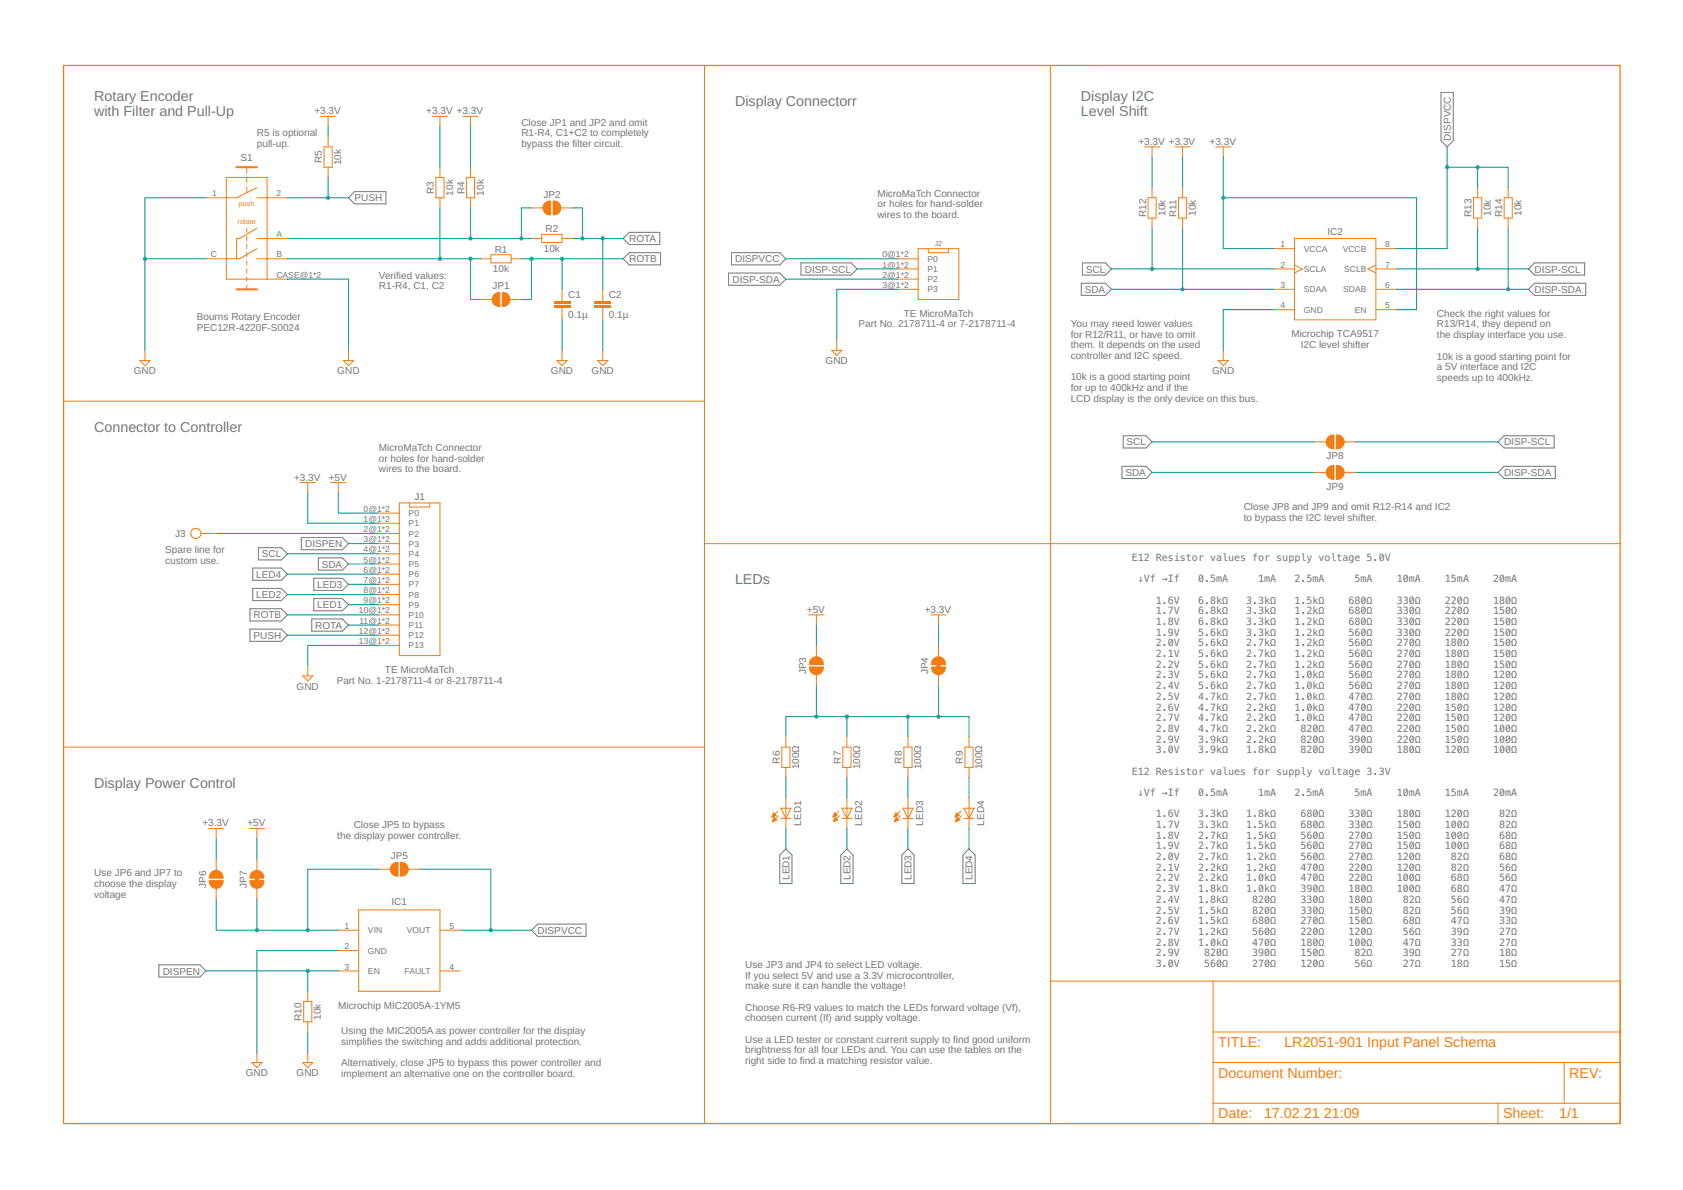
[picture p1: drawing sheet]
<svg xmlns="http://www.w3.org/2000/svg" width="420mm" height="297mm" viewBox="0 0 420 297" stroke-linecap="round" stroke-linejoin="round" font-family="sans-serif">
<g fill="none" stroke="#757575" stroke-width=".25">
<path d="M359.7 23.1h3.1v12l-1.5 1.6-1.6-1.6zM87 49.4l1.5-1.6h7.9v3.1h-7.9zM157.1 58h7.6v3h-7.6l-1.5-1.5zM157.1 63.1h7.8v3h-7.8l-1.5-1.5zM181.9 68.2h12.8l1.5 1.5-1.5 1.5h-12.8zM182.6 63.1h12.1l1.5 1.5-1.5 1.5h-12.1zM200 65.6h12.4l1.6 1.5-1.6 1.6h-12.4zM269.9 70.7h6l1.6 1.5-1.6 1.5h-6zM270.2 65.6h5.7l1.6 1.5-1.6 1.6h-5.7zM383.1 70.7h12.8v3h-12.8l-1.5-1.5zM383.1 65.6h12.5v3.1h-12.5l-1.5-1.6zM280.1 116.4h6l1.5 1.5-1.5 1.5h-6z"/>
<path d="M280.4 108.8h5.7l1.5 1.5-1.5 1.5h-5.7zM374 117.9l1.5-1.5h12.8v3h-12.8zM374 110.3l1.5-1.5h12.5v3h-12.5zM64.5 136.7h5.7l1.6 1.5-1.6 1.6h-5.7zM75.2 134.2h10.3l1.5 1.5-1.5 1.5h-10.3zM79.5 139.3h6l1.5 1.5-1.5 1.5h-6zM62.4 152h7.8l1.6 1.5-1.6 1.5h-7.8zM62.4 157h7.8l1.6 1.6-1.6 1.5h-7.8zM63.1 146.9h7.1l1.6 1.5-1.6 1.5h-7.1zM63.1 141.8h7.1l1.6 1.5-1.6 1.5h-7.1zM77.8 154.5h7.7l1.5 1.5-1.5 1.5h-7.7zM78.3 149.4h7.2l1.5 1.5-1.5 1.6h-7.2z"/>
<path d="M78.3 144.3h7.2l1.5 1.6-1.5 1.5h-7.2zM196.2 211.9l1.5 1.5v7.1h-3v-7.1zM209.9 213.4l1.5-1.5 1.6 1.5v7.1h-3.1zM225.1 213.4l1.6-1.5 1.5 1.5v7.1h-3.1zM241.9 211.9l1.5 1.5v7.1h-3v-7.1zM132.7 232.2l1.5-1.5h12.1v3h-12.1zM39.7 240.8h10.2l1.5 1.6-1.5 1.5h-10.2z"/>
</g>
<g fill="none" stroke="#f57c10" stroke-width=".25">
<path d="M175.9 16.3v264.2M272.4 16.3h-10.2v264.2h2.6M61.6 41.7v1.5M61.6 44.2v1.4M61.6 46.6v1.5M61.6 57v1M61.6 59v1M64.1 57l-4.3 2.5h-.7v5.1M64.1 59.5h7.7M64.1 46.8l-5 2.6h-7.7M64.1 49.4h7.7M132.7 59.5h2.5"/>
<path d="M135.2 58.5h5.1v2h-5.1zM140.3 59.5h2.6M61.6 61v1.1M61.6 63.1v1M61.6 65.1v1M61.6 67.1v1.1M61.6 69.2v1M61.6 71.2v1M64.1 62.1l-4.3 2.5h-8.4M64.1 64.6h7.7M66.7 69.7v-25.4h-10.2v25.4h15.3M120 64.6h2.5"/>
<path d="M122.5 63.6h5.1v2h-5.1zM127.6 64.6h2.6M140.3 74.8v.5M140.3 76.8v.5M34.9 90h2.6l-1.3 1.3zM36.2 87.5v2.5M85.7 90h2.6l-1.3 1.3zM87 87.5v2.5M15.9 100.1h160M175.9 135.7h228.6M15.9 186.5h160M262.2 244.9h142.3v35.6h-101.6v-35.6"/>
<path d="M302.9 257.6h101.6M302.9 265.2h101.6M302.9 275.4h101.6M374 275.4v5.1M390.5 265.2v10.2"/>
</g>
<path d="M15.9 16.3h388.6v264.2h-388.6z" fill="none" stroke="#f57c10" stroke-width=".32"/>
<path d="M59.1 41.7h5M59.1 72.2h5" fill="none" stroke="#f57c10" stroke-width=".51"/>
<g fill="#f57c10">
<path d="M138.3 75.3h4v.5h-4z" fill-rule="evenodd"/>
<path d="M138.3 76.3h4v.5h-4z" fill-rule="evenodd"/>
</g>
<g fill="#f57c10">
<path d="M138.3 75.3h4v.5h-4zM138.3 75.3v.5h4v-.5z"/>
<path d="M138.3 76.3h4v.5h-4zM138.3 76.3v.5h4v-.5z"/>
</g>
<path d="M140.3 72.2v2.6M140.3 77.3v2.5M150.5 74.8v.5M150.5 76.8v.5" fill="none" stroke="#f57c10" stroke-width=".25"/>
<g fill="#f57c10">
<path d="M148.4 75.3h4.1v.5h-4.1z" fill-rule="evenodd"/>
<path d="M148.4 76.3h4.1v.5h-4.1z" fill-rule="evenodd"/>
</g>
<g fill="#f57c10">
<path d="M148.4 75.3h4.1v.5h-4.1zM148.4 75.3v.5h4.1v-.5z"/>
<path d="M148.4 76.3h4.1v.5h-4.1zM148.4 76.3v.5h4.1v-.5z"/>
</g>
<g fill="none" stroke="#f57c10" stroke-width=".25">
<path d="M80 29h3.8M80.9 36.7h2v5h-2zM81.9 29v2.6M81.9 34.1v2.6M107.9 29h3.8M109.8 29v2.6M115.5 29h3.9M117.5 29v2.6M285.7 36.7h3.8M287.6 36.7v2.5M293.3 36.7h3.8M295.2 36.7v2.5"/>
<path d="M303.5 36.7h3.8M305.4 36.7v2.5M81.9 41.7v2.6M108.8 44.3h2v5.1h-2zM109.8 41.7v2.6M109.8 49.4v2.5M116.4 44.3h2.1v5.1h-2.1zM117.5 41.7v2.6M117.5 49.4v2.5M132.7 51.9h3M139.8 51.9h3.1M286.6 49.4h2v5h-2z"/>
<path d="M287.6 46.8v2.6M287.6 54.4v2.6M294.2 49.4h2v5h-2zM295.2 46.8v2.6M295.2 54.4v2.6M323.2 59.5h20.3v20.3h-20.3zM367.9 49.4h2v5h-2zM368.9 46.8v2.6M368.9 54.4v2.6M375.5 49.4h2v5h-2zM376.5 46.8v2.6M376.5 54.4v2.6"/>
<path d="M120 74.8h3M127.1 74.8h3.1M150.5 72.2v2.6M150.5 77.3v2.5M224.1 67.1h5.1M224.1 72.2h5.1M224.1 64.6h5.1M224.1 69.7h5.1M229.2 62.1h10.2v12.7h-10.2zM231.8 62.1v1h5v-1M318.1 62.1h5.1M318.1 67.1h5.1"/>
<path d="M318.1 72.2h5.1M318.1 77.3h5.1M323.2 66.1l2 1-2 1M343.5 62.1h5.1M343.5 67.1h5.1M343.5 72.2h5.1M343.5 77.3h5.1M343.5 66.1l-2 1 2 1M139 90h2.6l-1.3 1.3zM140.3 87.5v2.5M149.2 90h2.5l-1.2 1.3zM150.5 87.5v2.5"/>
<path d="M207.6 87.5h2.6l-1.3 1.2zM208.9 84.9v2.6M304.1 90h2.6l-1.3 1.3zM305.4 87.5v2.5M328.3 110.3h3M328.3 117.9h3M335.4 110.3h3M335.4 117.9h3M74.9 120.5h3.8M76.8 120.5v2.5M82.5 120.5h3.9M84.5 120.5v2.5"/>
<path d="M94.6 128.1h5.1M94.6 130.6h5.1M94.6 133.2h5.1M94.6 135.7h5.1M94.6 138.2h5.1M99.7 125.5h10.1v38.1h-10.1zM102.2 125.5v1.1h5.1v-1.1M94.6 140.8h5.1M94.6 143.3h5.1M94.6 145.9h5.1M94.6 148.4h5.1M94.6 150.9h5.1"/>
<path d="M94.6 153.5h5.1M94.6 156h5.1M94.6 158.6h5.1M201.9 153.5h3.8M203.8 153.5v2.5M232.4 153.5h3.8M234.3 153.5v2.5M75.6 168.7h2.5l-1.3 1.3zM76.8 166.2v2.5M94.6 161.1h5.1M203.8 161.1v3M203.8 168.2v3.1"/>
<path d="M234.3 161.1v10.2M195.2 186.5h2v5.1h-2zM196.2 184v2.5M196.2 191.6v2.5M196.2 199.2v7.6M210.4 186.5h2v5.1h-2zM211.4 184v2.5M211.4 191.6v2.5M211.4 199.2v7.6M225.7 186.5h2v5.1h-2zM226.7 184v2.5M226.7 191.6v2.5"/>
<path d="M226.7 199.2v7.6M240.9 186.5h2v5.1h-2zM241.9 184v2.5M241.9 191.6v2.5M241.9 199.2v7.6M52.1 206.8h3.8M54 206.8v2.6M54 214.4v3.1M62.2 206.8h3.8M64.1 206.8v2.6M64.1 214.4v10.2M94.6 217h3.1"/>
<path d="M101.7 217h3.1M194.2 202.5l-1.4 1.4M194.3 203.6l-1.4 1.4M194.9 201.7h2.6l-1.3 2.6zM194.9 204.3h2.6M209.4 202.5l-1.4 1.4M209.5 203.6l-1.4 1.4M210.2 204.3h2.5M210.2 201.7h2.5l-1.3 2.6zM224.6 202.5l-1.4 1.4M224.8 203.6l-1.4 1.4M225.4 204.3h2.5"/>
<path d="M225.4 201.7h2.5l-1.2 2.6zM239.9 202.5l-1.4 1.4M240 203.6l-1.4 1.4M240.6 204.3h2.6M240.6 201.7h2.6l-1.3 2.6zM54 221.5v3.1M84.5 232.2h5M84.5 237.3h5M89.5 227.1h20.3v20.3h-20.3zM109.8 232.2h5.1M75.8 250h2.1v5.1h-2.1zM76.8 247.4v2.6"/>
<path d="M76.8 255.1v2.5M84.5 242.4h5M109.8 242.4h5.1M62.9 265.2h2.5l-1.3 1.3zM64.1 262.7v2.5M75.6 265.2h2.5l-1.3 1.3zM76.8 262.7v2.5"/>
</g>
<g fill="#f57c10" stroke="#f57c10" stroke-width=".25">
<path d="M123.3 73.6l.7-.5 .8-.1v3.5a1.75 1.75 0 0 1-1.7-.9 1.75 1.75 0 0 1 .2-2z" fill-rule="evenodd"/>
<path d="M125.4 73a1.75 1.75 0 0 1 1.9 1.8 1.75 1.75 0 0 1-1.9 1.7z" fill-rule="evenodd"/>
<path d="M135.9 50.8l.8-.5 .8-.1v3.4a1.75 1.75 0 0 1-1.7-.9 1.75 1.75 0 0 1 .1-1.9z" fill-rule="evenodd"/>
<path d="M138.1 50.2a1.75 1.75 0 0 1 1.9 1.7 1.75 1.75 0 0 1-1.9 1.7z" fill-rule="evenodd"/>
<path d="M193.1 202.9l.7 .6-1.1 .5z" fill-rule="evenodd"/>
<path d="M193.2 204l.7 .7-1 .4z" fill-rule="evenodd"/>
<path d="M208.4 202.9l.6 .6-1 .5z" fill-rule="evenodd"/>
<path d="M208.5 204l.7 .7-1.1 .4z" fill-rule="evenodd"/>
<path d="M223.6 202.9l.7 .6-1.1 .5z" fill-rule="evenodd"/>
<path d="M223.7 204l.7 .7-1 .4z" fill-rule="evenodd"/>
<path d="M238.8 202.9l.7 .6-1 .5z" fill-rule="evenodd"/>
<path d="M239 204l.6 .7-1 .4z" fill-rule="evenodd"/>
<path d="M202.1 166.5h3.5a1.75 1.75 0 0 1-1.8 1.9 1.75 1.75 0 0 1-1.7-1.9z" fill-rule="evenodd"/>
<path d="M202.5 164.6a1.75 1.75 0 0 1 2-.5 1.75 1.75 0 0 1 1.1 1.8h-3.5l.1-.8z" fill-rule="evenodd"/>
<path d="M232.5 166.5h3.5a1.75 1.75 0 0 1-1.7 1.9 1.75 1.75 0 0 1-1.8-1.9z" fill-rule="evenodd"/>
<path d="M233 164.6a1.75 1.75 0 0 1 2-.5 1.75 1.75 0 0 1 1 1.8h-3.5l.2-.8z" fill-rule="evenodd"/>
<path d="M97.9 215.9l.7-.6 .8-.1v3.5a1.75 1.75 0 0 1-1.7-.9 1.75 1.75 0 0 1 .2-1.9z" fill-rule="evenodd"/>
<path d="M100 215.2a1.75 1.75 0 0 1 1.9 1.8 1.75 1.75 0 0 1-1.9 1.7z" fill-rule="evenodd"/>
<path d="M52.2 219.8h3.5a1.75 1.75 0 0 1-1.7 1.9 1.75 1.75 0 0 1-1.8-1.9z" fill-rule="evenodd"/>
<path d="M52.6 217.9a1.75 1.75 0 0 1 2.1-.5 1.75 1.75 0 0 1 1 1.8h-3.5l.1-.8z" fill-rule="evenodd"/>
<path d="M62.4 219.8h3.5a1.75 1.75 0 0 1-1.8 1.9 1.75 1.75 0 0 1-1.7-1.9z" fill-rule="evenodd"/>
<path d="M62.8 217.9a1.75 1.75 0 0 1 2-.5 1.75 1.75 0 0 1 1.1 1.8h-3.5l.1-.8z" fill-rule="evenodd"/>
<path d="M333.6 108.6a1.75 1.75 0 0 1 2 1.7 1.75 1.75 0 0 1-2 1.8z" fill-rule="evenodd"/>
<path d="M331.7 109l.5-.3 .8-.1v3.5a1.75 1.75 0 0 1-1.8-1.1 1.75 1.75 0 0 1 .5-2z" fill-rule="evenodd"/>
<path d="M333.6 116.2a1.75 1.75 0 0 1 2 1.7 1.75 1.75 0 0 1-2 1.8z" fill-rule="evenodd"/>
<path d="M331.7 116.6l.5-.3 .8-.1v3.5a1.75 1.75 0 0 1-1.8-1.1 1.75 1.75 0 0 1 .5-2z" fill-rule="evenodd"/>
</g>
<path d="M234.3 164.9v2.5M64.1 218.2v2.6" fill="none" stroke="#f57c10" stroke-width="1"/>
<path d="M47.9 132.2a1.4 1.4 0 0 1 2.2 .2 1.4 1.4 0 0 1-.8 2.1 1.4 1.4 0 0 1-1.8-1.3h.3a1.14 1.14 0 0 1 1.6-1.1 1.14 1.14 0 0 1 .2 1.9 1.14 1.14 0 0 1-1.8-.5v-.3h-.3z" fill-rule="evenodd" fill="#f57c10"/>
<path d="M47.9 132.2l.9-.4 1 .3 .4 .6 .1 .6-.5 .9a1.4 1.4 0 0 1-2.1-.4l-.2-.6h.3l.2-.8 .5-.3 .6-.1 .7 .5 .2 .5v.6l-.6 .6a1.12 1.12 0 0 1-1.6-.7v-.3h-.3zM47.9 132.2l-.4 1h.3l.1 .5 .4 .4 .5 .2 .6-.1 .4-.4 .2-.5v-.6l-.4-.4-.5-.3-.6 .1-.5 .3-.2 .8h-.3l.4 .9 .9 .5 1-.4 .5-.9-.1-.6-.4-.6-1-.3z" fill="#f57c10"/>
<path d="M50.2 133.2h3.8" fill="none" stroke="#f57c10" stroke-width=".25"/>
<path d="M51.4 49.4h-15.2v38.1M36.2 64.6h15.2" fill="none" stroke="#009292" stroke-width=".25"/>
<circle cx="36.2" cy="64.6" r=".51" fill="#009292"/>
<path d="M35.7 64.6a.51 .51 0 0 1 1 0 .51 .51 0 0 1-1 0zM35.7 64.6a.51 .51 0 0 0 1 0 .51 .51 0 0 0-1 0z" fill="#009292"/>
<path d="M71.8 69.7h15.2v17.8M71.8 64.6h48.2M117.5 64.6v10.2h2.5M140.3 79.8v7.7M150.5 79.8v7.7M224.1 72.2h-15.2v12.7M318.1 77.3h-12.7v10.2M94.6 161.1h-17.8v5.1M84.5 237.3h-20.4v25.4M76.8 257.6v5.1" fill="none" stroke="#009292" stroke-width=".25"/>
<circle cx="117.5" cy="64.6" r=".51" fill="#009292"/>
<path d="M116.9 64.6a.55 .55 0 0 1 1.1 0 .55 .55 0 0 1-1.1 0zM116.9 64.6a.55 .55 0 0 0 1.1 0 .55 .55 0 0 0-1.1 0z" fill="#009292"/>
<path d="M109.8 51.9v12.7" fill="none" stroke="#009292" stroke-width=".25"/>
<circle cx="109.8" cy="64.6" r=".51" fill="#009292"/>
<path d="M109.3 64.6a.51 .51 0 0 1 1 0 .51 .51 0 0 1-1 0zM109.3 64.6a.51 .51 0 0 0 1 0 .51 .51 0 0 0-1 0z" fill="#009292"/>
<path d="M130.2 64.6h25.4M140.3 64.6v7.6" fill="none" stroke="#009292" stroke-width=".25"/>
<circle cx="140.3" cy="64.6" r=".51" fill="#009292"/>
<path d="M139.8 64.6a.51 .51 0 0 1 1 0 .51 .51 0 0 1-1 0zM139.8 64.6a.51 .51 0 0 0 1 0 .51 .51 0 0 0-1 0z" fill="#009292"/>
<path d="M132.7 64.6v10.2h-2.5" fill="none" stroke="#009292" stroke-width=".25"/>
<circle cx="132.7" cy="64.6" r=".51" fill="#009292"/>
<path d="M132.2 64.6a.51 .51 0 0 1 1 0 .51 .51 0 0 1-1 0zM132.2 64.6a.51 .51 0 0 0 1 0 .51 .51 0 0 0-1 0z" fill="#009292"/>
<path d="M71.8 59.5h60.9M132.7 51.9h-2.5v7.6M71.8 153.5h22.8" fill="none" stroke="#009292" stroke-width=".25"/>
<circle cx="130.2" cy="59.5" r=".51" fill="#009292"/>
<path d="M129.6 59.5a.55 .55 0 0 1 1.1 0 .55 .55 0 0 1-1.1 0zM129.6 59.5a.55 .55 0 0 0 1.1 0 .55 .55 0 0 0-1.1 0z" fill="#009292"/>
<path d="M117.5 51.9v7.6" fill="none" stroke="#009292" stroke-width=".25"/>
<circle cx="117.5" cy="59.5" r=".51" fill="#009292"/>
<path d="M116.9 59.5a.55 .55 0 0 1 1.1 0 .55 .55 0 0 1-1.1 0zM116.9 59.5a.55 .55 0 0 0 1.1 0 .55 .55 0 0 0-1.1 0z" fill="#009292"/>
<path d="M142.9 59.5h7.6v12.7" fill="none" stroke="#009292" stroke-width=".25"/>
<circle cx="150.5" cy="59.5" r=".51" fill="#009292"/>
<path d="M150 59.5a.51 .51 0 0 1 1 0 .51 .51 0 0 1-1 0zM150 59.5a.51 .51 0 0 0 1 0 .51 .51 0 0 0-1 0z" fill="#009292"/>
<path d="M142.9 51.9h2.5v7.6" fill="none" stroke="#009292" stroke-width=".25"/>
<circle cx="145.4" cy="59.5" r=".51" fill="#009292"/>
<path d="M144.9 59.5a.51 .51 0 0 1 1 0 .51 .51 0 0 1-1 0zM144.9 59.5a.51 .51 0 0 0 1 0 .51 .51 0 0 0-1 0z" fill="#009292"/>
<path d="M71.8 49.4h15.2M81.9 44.3v5.1M150.5 59.5h5.1M87 156h7.6" fill="none" stroke="#009292" stroke-width=".25"/>
<circle cx="81.9" cy="49.4" r=".51" fill="#009292"/>
<path d="M81.4 49.4a.51 .51 0 0 1 1 0 .51 .51 0 0 1-1 0zM81.4 49.4a.51 .51 0 0 0 1 0 .51 .51 0 0 0-1 0z" fill="#009292"/>
<path d="M81.9 31.6v2.5M109.8 31.6v10.1M117.5 31.6v10.1M305.4 39.2v22.9h12.7M305.4 49.4h48.3v27.9h-5.1M76.8 123v7.6h17.8M71.8 158.6h22.8M234.3 156v5.1" fill="none" stroke="#009292" stroke-width=".25"/>
<circle cx="305.4" cy="49.4" r=".51" fill="#009292"/>
<path d="M304.9 49.4a.51 .51 0 0 1 1 0 .51 .51 0 0 1-1 0zM304.9 49.4a.51 .51 0 0 0 1 0 .51 .51 0 0 0-1 0z" fill="#009292"/>
<path d="M287.6 39.2v7.6M295.2 39.2v7.6M295.2 57v15.2M277.5 72.2h40.6M84.5 123v5.1h10.1M87 140.8h7.6M203.8 156v5.1M54 209.4v5M64.1 209.4v5" fill="none" stroke="#009292" stroke-width=".25"/>
<circle cx="295.2" cy="72.2" r=".51" fill="#009292"/>
<path d="M294.7 72.2a.51 .51 0 0 1 1 0 .51 .51 0 0 1-1 0zM294.7 72.2a.51 .51 0 0 0 1 0 .51 .51 0 0 0-1 0z" fill="#009292"/>
<path d="M287.6 117.9h40.7M87 135.7h7.6M51.4 242.4h33.1M76.8 242.4v5" fill="none" stroke="#009292" stroke-width=".25"/>
<circle cx="76.8" cy="242.4" r=".51" fill="#009292"/>
<path d="M76.3 242.4a.51 .51 0 0 1 1 0 .51 .51 0 0 1-1 0zM76.3 242.4a.51 .51 0 0 0 1 0 .51 .51 0 0 0-1 0z" fill="#009292"/>
<path d="M226.7 178.9v5.1M196.2 184v-5.1h45.7v5.1" fill="none" stroke="#009292" stroke-width=".25"/>
<circle cx="226.7" cy="178.9" r=".51" fill="#009292"/>
<path d="M226.2 178.9a.51 .51 0 0 1 1 0 .51 .51 0 0 1-1 0zM226.2 178.9a.51 .51 0 0 0 1 0 .51 .51 0 0 0-1 0z" fill="#009292"/>
<path d="M211.4 178.9v5.1" fill="none" stroke="#009292" stroke-width=".25"/>
<circle cx="211.4" cy="178.9" r=".51" fill="#009292"/>
<path d="M210.9 178.9a.51 .51 0 0 1 1 0 .51 .51 0 0 1-1 0zM210.9 178.9a.51 .51 0 0 0 1 0 .51 .51 0 0 0-1 0z" fill="#009292"/>
<path d="M203.8 171.3v7.6" fill="none" stroke="#009292" stroke-width=".25"/>
<circle cx="203.8" cy="178.9" r=".51" fill="#009292"/>
<path d="M203.3 178.9a.51 .51 0 0 1 1 0 .51 .51 0 0 1-1 0zM203.3 178.9a.51 .51 0 0 0 1 0 .51 .51 0 0 0-1 0z" fill="#009292"/>
<path d="M234.3 171.3v7.6" fill="none" stroke="#009292" stroke-width=".25"/>
<circle cx="234.3" cy="178.9" r=".51" fill="#009292"/>
<path d="M233.8 178.9a.51 .51 0 0 1 1 0 .51 .51 0 0 1-1 0zM233.8 178.9a.51 .51 0 0 0 1 0 .51 .51 0 0 0-1 0z" fill="#009292"/>
<g fill="none" stroke="#009292" stroke-width=".25">
<path d="M71.8 148.4h22.8M71.8 143.3h22.8M87 150.9h7.6M87 145.9h7.6M196.2 194.1v5.1M211.4 194.1v5.1M226.7 194.1v5.1M241.9 194.1v5.1M104.8 217h17.7v15.2M196.2 206.8v5.1M211.4 206.8v5.1M226.7 206.8v5.1"/>
<path d="M241.9 206.8v5.1M114.9 232.2h17.8"/>
</g>
<circle cx="122.5" cy="232.2" r=".51" fill="#009292"/>
<path d="M122 232.2a.51 .51 0 0 1 1 0 .51 .51 0 0 1-1 0zM122 232.2a.51 .51 0 0 0 1 0 .51 .51 0 0 0-1 0z" fill="#009292"/>
<path d="M361.3 36.7v25.4h-12.7M361.3 41.7h7.6v5.1" fill="none" stroke="#009292" stroke-width=".25"/>
<circle cx="361.3" cy="41.7" r=".51" fill="#009292"/>
<path d="M360.8 41.7a.51 .51 0 0 1 1 0 .51 .51 0 0 1-1 0zM360.8 41.7a.51 .51 0 0 0 1 0 .51 .51 0 0 0-1 0z" fill="#009292"/>
<path d="M368.9 41.7h7.6" fill="none" stroke="#009292" stroke-width=".25"/>
<circle cx="368.9" cy="41.7" r=".51" fill="#009292"/>
<path d="M368.4 41.7a.51 .51 0 0 1 1 0 .51 .51 0 0 1-1 0zM368.4 41.7a.51 .51 0 0 0 1 0 .51 .51 0 0 0-1 0z" fill="#009292"/>
<path d="M287.6 57v10.1M376.5 41.7v5.1M196.2 64.6h27.9M277.5 67.1h40.6" fill="none" stroke="#009292" stroke-width=".25"/>
<circle cx="287.6" cy="67.1" r=".51" fill="#009292"/>
<path d="M287.1 67.1a.51 .51 0 0 1 1 0 .51 .51 0 0 1-1 0zM287.1 67.1a.51 .51 0 0 0 1 0 .51 .51 0 0 0-1 0z" fill="#009292"/>
<path d="M368.9 57v10.1M348.6 67.1h33M287.6 110.3h40.7M71.8 138.2h22.8" fill="none" stroke="#009292" stroke-width=".25"/>
<circle cx="368.9" cy="67.1" r=".51" fill="#009292"/>
<path d="M368.4 67.1a.51 .51 0 0 1 1 0 .51 .51 0 0 1-1 0zM368.4 67.1a.51 .51 0 0 0 1 0 .51 .51 0 0 0-1 0z" fill="#009292"/>
<path d="M376.5 57v15.2M214 67.1h10.1M348.6 72.2h33M338.4 110.3h35.6" fill="none" stroke="#009292" stroke-width=".25"/>
<circle cx="376.5" cy="72.2" r=".51" fill="#009292"/>
<path d="M376 72.2a.51 .51 0 0 1 1 0 .51 .51 0 0 1-1 0zM376 72.2a.51 .51 0 0 0 1 0 .51 .51 0 0 0-1 0z" fill="#009292"/>
<path d="M196.2 69.7h27.9M338.4 117.9h35.6M94.6 217h-17.8v15.2M54 232.2h30.5" fill="none" stroke="#009292" stroke-width=".25"/>
<circle cx="76.8" cy="232.2" r=".51" fill="#009292"/>
<path d="M76.3 232.2a.51 .51 0 0 1 1 0 .51 .51 0 0 1-1 0zM76.3 232.2a.51 .51 0 0 0 1 0 .51 .51 0 0 0-1 0z" fill="#009292"/>
<path d="M54 224.6v7.6M64.1 224.6v7.6" fill="none" stroke="#009292" stroke-width=".25"/>
<circle cx="64.1" cy="232.2" r=".51" fill="#009292"/>
<path d="M63.6 232.2a.51 .51 0 0 1 1 0 .51 .51 0 0 1-1 0zM63.6 232.2a.51 .51 0 0 0 1 0 .51 .51 0 0 0-1 0z" fill="#009292"/>
<path d="M54 133.2h40.6" fill="none" stroke="#009292" stroke-width=".25"/>
<g font-size="3.6" fill="#757575">
<text x="23.5" y="25.2">Rotary Encoder</text>
<text x="23.5" y="29">with Filter and Pull-Up</text>
<text x="183.5" y="26.5">Display Connectorr</text>
<text x="269.8" y="25.2">Display I2C</text>
<text x="269.8" y="29">Level Shift</text>
<text x="23.5" y="107.8">Connector to Controller</text>
<text x="183.5" y="145.9">LEDs</text>
<text x="23.5" y="196.7">Display Power Control</text>
</g>
<g font-size="3.6" fill="#f57c10">
<text x="304.1" y="261.4">TITLE:</text>
<text x="320.6" y="261.4">LR2051-901 Input Panel Schema</text>
<text x="304.1" y="269">Document Number:</text>
<text x="391.8" y="269">REV:</text>
<text x="304.1" y="279.2">Date:</text>
<text x="315.6" y="279.2">17.02.21</text>
<text x="330.5" y="279.2">21:09</text>
<text x="375.2" y="279.2">Sheet:</text>
<text x="389.2" y="279.2">1/1</text>
</g>
<g font-size="2.5" fill="#757575">
<text x="78.5" y="28.5">+3.3V</text>
<text x="106.4" y="28.5">+3.3V +3.3V</text>
<text x="64.1" y="34">R5 is optional</text>
<text x="130.2" y="31.3">Close JP1 and JP2 and omit</text>
<text x="130.2" y="34">R1-R4, C1+C2 to completely</text>
<text x="362.2" y="35.1" transform="rotate(-90 362.2 35.1)">DISPVCC</text>
<text x="60.1" y="40.2">S1</text>
<text x="64.1" y="36.7">pull-up.</text>
<text x="80.4" y="40.8" transform="rotate(-90 80.4 40.8)">R5</text>
<text x="85.2" y="41.2" transform="rotate(-90 85.2 41.2)">10k</text>
<text x="130.2" y="36.7">bypass the filter circuit.</text>
<text x="284.2" y="36.2">+3.3V +3.3V</text>
<text x="302" y="36.2">+3.3V</text>
<text x="88.5" y="50.2">PUSH</text>
<text x="108.3" y="48.4" transform="rotate(-90 108.3 48.4)">R3</text>
<text x="113.1" y="48.8" transform="rotate(-90 113.1 48.8)">10k</text>
<text x="115.9" y="48.4" transform="rotate(-90 115.9 48.4)">R4</text>
<text x="120.8" y="48.8" transform="rotate(-90 120.8 48.8)">10k</text>
<text x="135.6" y="49.4">JP2</text>
<text x="219.1" y="49.1">MicroMaTch Connector</text>
<text x="219.1" y="51.8">or holes for hand-solder</text>
<text x="290.9" y="53.9" transform="rotate(-90 290.9 53.9)">10k</text>
<text x="298.5" y="53.9" transform="rotate(-90 298.5 53.9)">10k</text>
<text x="372.2" y="53.9" transform="rotate(-90 372.2 53.9)">10k</text>
<text x="379.8" y="53.9" transform="rotate(-90 379.8 53.9)">10k</text>
<text x="136.2" y="58">R2</text>
<text x="219.1" y="54.4">wires to the board.</text>
<text x="286.1" y="54.2" transform="rotate(-90 286.1 54.2)">R12</text>
<text x="293.7" y="54.1" transform="rotate(-90 293.7 54.1)">R11</text>
<text x="331.4" y="58.8">IC2</text>
<text x="367.4" y="54.2" transform="rotate(-90 367.4 54.2)">R13</text>
<text x="375" y="54.2" transform="rotate(-90 375 54.2)">R14</text>
<text x="123.5" y="63.1">R1</text>
<text x="135.8" y="62.8">10k</text>
<text x="157.1" y="65.5">ROTB</text>
<text x="157.1" y="60.4">ROTA</text>
<text x="183.6" y="65.5">DISPVCC</text>
<text x="94.6" y="69.5">Verified values:</text>
<text x="123.1" y="67.9">10k</text>
<text x="182.9" y="70.6">DISP-SDA</text>
<text x="200.9" y="68">DISP-SCL</text>
<text x="271.1" y="68">SCL</text>
<text x="383.1" y="68">DISP-SCL</text>
<text x="94.6" y="72.2">R1-R4, C1, C2</text>
<text x="122.9" y="72.2">JP1</text>
<text x="141.8" y="74.4">C1</text>
<text x="152" y="74.4">C2</text>
<text x="270.8" y="73.1">SDA</text>
<text x="383.1" y="73.1">DISP-SDA</text>
<text x="49.1" y="80">Bourns Rotary Encoder</text>
<text x="49.1" y="82.6">PEC12R-4220F-S0024</text>
<text x="141.8" y="79.5">0.1µ</text>
<text x="152" y="79.5">0.1µ</text>
<text x="214.4" y="81.7">Part No. 2178711-4 or 7-2178711-4</text>
<text x="225.6" y="79.1">TE MicroMaTch</text>
<text x="267.3" y="81.6">You may need lower values</text>
<text x="358.7" y="79.1">Check the right values for</text>
<text x="358.7" y="81.7">R13/R14, they depend on</text>
<text x="267.3" y="84.3">for R12/R11, or have to omit</text>
<text x="267.3" y="86.9">them. It depends on the used</text>
<text x="267.3" y="89.6">controller and I2C speed.</text>
<text x="322.4" y="84.2">Microchip TCA9517</text>
<text x="324.7" y="86.8">I2C level shifter</text>
<text x="358.7" y="84.4">the display interface you use.</text>
<text x="358.7" y="89.7">10k is a good starting point for</text>
<text x="33.4" y="93.4">GND</text>
<text x="84.2" y="93.4">GND</text>
<text x="137.5" y="93.4">GND</text>
<text x="147.7" y="93.4">GND</text>
<text x="206.1" y="90.9">GND</text>
<text x="267.3" y="94.9">10k is a good starting point</text>
<text x="302.6" y="93.4">GND</text>
<text x="358.7" y="92.4">a 5V interface and I2C</text>
<text x="358.7" y="95.1">speeds up to 400kHz.</text>
<text x="267.3" y="97.6">for up to 400kHz and if the</text>
<text x="267.3" y="100.3">LCD display is the only device on this bus.</text>
<text x="94.6" y="112.6">MicroMaTch Connector</text>
<text x="281.2" y="111.2">SCL</text>
<text x="375.5" y="111.2">DISP-SCL</text>
<text x="73.4" y="120">+3.3V</text>
<text x="82.1" y="120">+5V</text>
<text x="94.6" y="115.3">or holes for hand-solder</text>
<text x="94.6" y="117.9">wires to the board.</text>
<text x="281" y="118.8">SDA</text>
<text x="331.2" y="114.6">JP8</text>
<text x="375.5" y="118.8">DISP-SDA</text>
<text x="103.5" y="124.8">J1</text>
<text x="331.2" y="122.2">JP9</text>
<text x="310.5" y="127.3">Close JP8 and JP9 and omit R12-R14 and IC2</text>
<text x="310.5" y="130">to bypass the I2C level shifter.</text>
<text x="43.7" y="134.1">J3</text>
<text x="76.2" y="136.6">DISPEN</text>
<text x="41.3" y="138.1">Spare line for</text>
<text x="41.3" y="140.8">custom use.</text>
<text x="65.4" y="139.1">SCL</text>
<text x="80.3" y="141.7">SDA</text>
<text x="282.5" y="140">E12 Resistor values for supply voltage 5.0V</text>
<text x="64" y="149.3">LED2</text>
<text x="64" y="144.2">LED4</text>
<text x="79.2" y="146.8">LED3</text>
<text x="284" y="145.4">↓Vf →If</text>
<text x="299.1" y="145.4">0.5mA</text>
<text x="314.1" y="145.4">1mA</text>
<text x="323.1" y="145.4">2.5mA</text>
<text x="338.2" y="145.4">5mA</text>
<text x="348.7" y="145.4">10mA</text>
<text x="360.7" y="145.4">15mA</text>
<text x="372.8" y="145.4">20mA</text>
<text x="63.3" y="154.4">ROTB</text>
<text x="79.2" y="151.8">LED1</text>
<text x="201.4" y="153">+5V</text>
<text x="230.9" y="153">+3.3V</text>
<text x="288.6" y="150.7">1.6V</text>
<text x="288.6" y="153.4">1.7V</text>
<text x="299.1" y="150.7">6.8kΩ</text>
<text x="299.1" y="153.4">6.8kΩ</text>
<text x="311.1" y="150.7">3.3kΩ</text>
<text x="311.1" y="153.4">3.3kΩ</text>
<text x="323.1" y="150.7">1.5kΩ</text>
<text x="323.1" y="153.4">1.2kΩ</text>
<text x="336.7" y="150.7">680Ω</text>
<text x="336.7" y="153.4">680Ω</text>
<text x="348.7" y="150.7">330Ω</text>
<text x="348.7" y="153.4">330Ω</text>
<text x="360.7" y="150.7">220Ω</text>
<text x="360.7" y="153.4">220Ω</text>
<text x="372.8" y="150.7">180Ω</text>
<text x="372.8" y="153.4">150Ω</text>
<text x="63.3" y="159.4">PUSH</text>
<text x="78.7" y="156.9">ROTA</text>
<text x="288.6" y="156">1.8V</text>
<text x="288.6" y="158.7">1.9V</text>
<text x="288.6" y="161.4">2.0V</text>
<text x="299.1" y="156">6.8kΩ</text>
<text x="299.1" y="158.7">5.6kΩ</text>
<text x="299.1" y="161.4">5.6kΩ</text>
<text x="311.1" y="156">3.3kΩ</text>
<text x="311.1" y="158.7">3.3kΩ</text>
<text x="311.1" y="161.4">2.7kΩ</text>
<text x="323.1" y="156">1.2kΩ</text>
<text x="323.1" y="158.7">1.2kΩ</text>
<text x="323.1" y="161.4">1.2kΩ</text>
<text x="336.7" y="156">680Ω</text>
<text x="336.7" y="158.7">560Ω</text>
<text x="336.7" y="161.4">560Ω</text>
<text x="348.7" y="156">330Ω</text>
<text x="348.7" y="158.7">330Ω</text>
<text x="348.7" y="161.4">270Ω</text>
<text x="360.7" y="156">220Ω</text>
<text x="360.7" y="158.7">220Ω</text>
<text x="360.7" y="161.4">180Ω</text>
<text x="372.8" y="156">150Ω</text>
<text x="372.8" y="158.7">150Ω</text>
<text x="372.8" y="161.4">150Ω</text>
<text x="96.1" y="168">TE MicroMaTch</text>
<text x="288.6" y="164">2.1V</text>
<text x="288.6" y="166.7">2.2V</text>
<text x="299.1" y="164">5.6kΩ</text>
<text x="299.1" y="166.7">5.6kΩ</text>
<text x="311.1" y="164">2.7kΩ</text>
<text x="311.1" y="166.7">2.7kΩ</text>
<text x="323.1" y="164">1.2kΩ</text>
<text x="323.1" y="166.7">1.2kΩ</text>
<text x="336.7" y="164">560Ω</text>
<text x="336.7" y="166.7">560Ω</text>
<text x="348.7" y="164">270Ω</text>
<text x="348.7" y="166.7">270Ω</text>
<text x="360.7" y="164">180Ω</text>
<text x="360.7" y="166.7">180Ω</text>
<text x="372.8" y="164">150Ω</text>
<text x="372.8" y="166.7">150Ω</text>
<text x="74.1" y="172.1">GND</text>
<text x="84.1" y="170.6">Part No. 1-2178711-4 or 8-2178711-4</text>
<text x="201.3" y="168.3" transform="rotate(-90 201.3 168.3)">JP3</text>
<text x="231.7" y="168.3" transform="rotate(-90 231.7 168.3)">JP4</text>
<text x="288.6" y="169.4">2.3V</text>
<text x="288.6" y="172">2.4V</text>
<text x="299.1" y="169.4">5.6kΩ</text>
<text x="299.1" y="172">5.6kΩ</text>
<text x="311.1" y="169.4">2.7kΩ</text>
<text x="311.1" y="172">2.7kΩ</text>
<text x="323.1" y="169.4">1.0kΩ</text>
<text x="323.1" y="172">1.0kΩ</text>
<text x="336.7" y="169.4">560Ω</text>
<text x="336.7" y="172">560Ω</text>
<text x="348.7" y="169.4">270Ω</text>
<text x="348.7" y="172">270Ω</text>
<text x="360.7" y="169.4">180Ω</text>
<text x="360.7" y="172">180Ω</text>
<text x="372.8" y="169.4">120Ω</text>
<text x="372.8" y="172">120Ω</text>
<text x="288.6" y="174.7">2.5V</text>
<text x="288.6" y="177.4">2.6V</text>
<text x="299.1" y="174.7">4.7kΩ</text>
<text x="299.1" y="177.4">4.7kΩ</text>
<text x="311.1" y="174.7">2.7kΩ</text>
<text x="311.1" y="177.4">2.2kΩ</text>
<text x="323.1" y="174.7">1.0kΩ</text>
<text x="323.1" y="177.4">1.0kΩ</text>
<text x="336.7" y="174.7">470Ω</text>
<text x="336.7" y="177.4">470Ω</text>
<text x="348.7" y="174.7">270Ω</text>
<text x="348.7" y="177.4">220Ω</text>
<text x="360.7" y="174.7">180Ω</text>
<text x="360.7" y="177.4">150Ω</text>
<text x="372.8" y="174.7">120Ω</text>
<text x="372.8" y="177.4">120Ω</text>
<text x="288.6" y="180">2.7V</text>
<text x="288.6" y="182.7">2.8V</text>
<text x="288.6" y="185.4">2.9V</text>
<text x="299.1" y="180">4.7kΩ</text>
<text x="299.1" y="182.7">4.7kΩ</text>
<text x="299.1" y="185.4">3.9kΩ</text>
<text x="311.1" y="180">2.2kΩ</text>
<text x="311.1" y="182.7">2.2kΩ</text>
<text x="311.1" y="185.4">2.2kΩ</text>
<text x="323.1" y="180">1.0kΩ</text>
<text x="324.6" y="182.7">820Ω</text>
<text x="324.6" y="185.4">820Ω</text>
<text x="336.7" y="180">470Ω</text>
<text x="336.7" y="182.7">470Ω</text>
<text x="336.7" y="185.4">390Ω</text>
<text x="348.7" y="180">220Ω</text>
<text x="348.7" y="182.7">220Ω</text>
<text x="348.7" y="185.4">220Ω</text>
<text x="360.7" y="180">150Ω</text>
<text x="360.7" y="182.7">150Ω</text>
<text x="360.7" y="185.4">150Ω</text>
<text x="372.8" y="180">120Ω</text>
<text x="372.8" y="182.7">100Ω</text>
<text x="372.8" y="185.4">100Ω</text>
<text x="194.7" y="190.6" transform="rotate(-90 194.7 190.6)">R6</text>
<text x="209.9" y="190.6" transform="rotate(-90 209.9 190.6)">R7</text>
<text x="225.1" y="190.6" transform="rotate(-90 225.1 190.6)">R8</text>
<text x="240.4" y="190.6" transform="rotate(-90 240.4 190.6)">R9</text>
<text x="288.6" y="188">3.0V</text>
<text x="299.1" y="188">3.9kΩ</text>
<text x="311.1" y="188">1.8kΩ</text>
<text x="324.6" y="188">820Ω</text>
<text x="336.7" y="188">390Ω</text>
<text x="348.7" y="188">180Ω</text>
<text x="360.7" y="188">120Ω</text>
<text x="372.8" y="188">100Ω</text>
<text x="199.5" y="192" transform="rotate(-90 199.5 192)">100Ω</text>
<text x="214.7" y="192" transform="rotate(-90 214.7 192)">100Ω</text>
<text x="230" y="192" transform="rotate(-90 230 192)">100Ω</text>
<text x="245.2" y="192" transform="rotate(-90 245.2 192)">100Ω</text>
<text x="282.5" y="193.4">E12 Resistor values for supply voltage 3.3V</text>
<text x="284" y="198.7">↓Vf →If</text>
<text x="299.1" y="198.7">0.5mA</text>
<text x="314.1" y="198.7">1mA</text>
<text x="323.1" y="198.7">2.5mA</text>
<text x="338.2" y="198.7">5mA</text>
<text x="348.7" y="198.7">10mA</text>
<text x="360.7" y="198.7">15mA</text>
<text x="372.8" y="198.7">20mA</text>
<text x="50.5" y="206.3">+3.3V</text>
<text x="61.8" y="206.3">+5V</text>
<text x="84.2" y="209.4">the display power controller.</text>
<text x="88.3" y="206.7">Close JP5 to bypass</text>
<text x="200" y="206.1" transform="rotate(-90 200 206.1)">LED1</text>
<text x="215.2" y="206.1" transform="rotate(-90 215.2 206.1)">LED2</text>
<text x="230.5" y="206.1" transform="rotate(-90 230.5 206.1)">LED3</text>
<text x="245.7" y="206.1" transform="rotate(-90 245.7 206.1)">LED4</text>
<text x="288.6" y="204">1.6V</text>
<text x="288.6" y="206.7">1.7V</text>
<text x="288.6" y="209.4">1.8V</text>
<text x="299.1" y="204">3.3kΩ</text>
<text x="299.1" y="206.7">3.3kΩ</text>
<text x="299.1" y="209.4">2.7kΩ</text>
<text x="311.1" y="204">1.8kΩ</text>
<text x="311.1" y="206.7">1.5kΩ</text>
<text x="311.1" y="209.4">1.5kΩ</text>
<text x="324.6" y="204">680Ω</text>
<text x="324.6" y="206.7">680Ω</text>
<text x="324.6" y="209.4">560Ω</text>
<text x="336.7" y="204">330Ω</text>
<text x="336.7" y="206.7">330Ω</text>
<text x="336.7" y="209.4">270Ω</text>
<text x="348.7" y="204">180Ω</text>
<text x="348.7" y="206.7">150Ω</text>
<text x="348.7" y="209.4">150Ω</text>
<text x="360.7" y="204">120Ω</text>
<text x="360.7" y="206.7">100Ω</text>
<text x="360.7" y="209.4">100Ω</text>
<text x="374.3" y="204">82Ω</text>
<text x="374.3" y="206.7">82Ω</text>
<text x="374.3" y="209.4">68Ω</text>
<text x="97.5" y="214.4">JP5</text>
<text x="288.6" y="212">1.9V</text>
<text x="288.6" y="214.7">2.0V</text>
<text x="299.1" y="212">2.7kΩ</text>
<text x="299.1" y="214.7">2.7kΩ</text>
<text x="311.1" y="212">1.5kΩ</text>
<text x="311.1" y="214.7">1.2kΩ</text>
<text x="324.6" y="212">560Ω</text>
<text x="324.6" y="214.7">560Ω</text>
<text x="336.7" y="212">270Ω</text>
<text x="336.7" y="214.7">270Ω</text>
<text x="348.7" y="212">150Ω</text>
<text x="348.7" y="214.7">120Ω</text>
<text x="360.7" y="212">100Ω</text>
<text x="362.2" y="214.7">82Ω</text>
<text x="374.3" y="212">68Ω</text>
<text x="374.3" y="214.7">68Ω</text>
<text x="23.5" y="218.7">Use JP6 and JP7 to</text>
<text x="23.5" y="221.4">choose the display</text>
<text x="51.4" y="221.6" transform="rotate(-90 51.4 221.6)">JP6</text>
<text x="61.6" y="221.6" transform="rotate(-90 61.6 221.6)">JP7</text>
<text x="197.1" y="219.7" transform="rotate(-90 197.1 219.7)">LED1</text>
<text x="212.3" y="219.7" transform="rotate(-90 212.3 219.7)">LED2</text>
<text x="227.6" y="219.7" transform="rotate(-90 227.6 219.7)">LED3</text>
<text x="242.8" y="219.7" transform="rotate(-90 242.8 219.7)">LED4</text>
<text x="288.6" y="217.4">2.1V</text>
<text x="288.6" y="220">2.2V</text>
<text x="299.1" y="217.4">2.2kΩ</text>
<text x="299.1" y="220">2.2kΩ</text>
<text x="311.1" y="217.4">1.2kΩ</text>
<text x="311.1" y="220">1.0kΩ</text>
<text x="324.6" y="217.4">470Ω</text>
<text x="324.6" y="220">470Ω</text>
<text x="336.7" y="217.4">220Ω</text>
<text x="336.7" y="220">220Ω</text>
<text x="348.7" y="217.4">120Ω</text>
<text x="348.7" y="220">100Ω</text>
<text x="362.2" y="217.4">82Ω</text>
<text x="362.2" y="220">68Ω</text>
<text x="374.3" y="217.4">56Ω</text>
<text x="374.3" y="220">56Ω</text>
<text x="23.5" y="224.1">voltage</text>
<text x="97.7" y="225.9">IC1</text>
<text x="288.6" y="222.7">2.3V</text>
<text x="288.6" y="225.4">2.4V</text>
<text x="299.1" y="222.7">1.8kΩ</text>
<text x="299.1" y="225.4">1.8kΩ</text>
<text x="311.1" y="222.7">1.0kΩ</text>
<text x="312.6" y="225.4">820Ω</text>
<text x="324.6" y="222.7">390Ω</text>
<text x="324.6" y="225.4">330Ω</text>
<text x="336.7" y="222.7">180Ω</text>
<text x="336.7" y="225.4">180Ω</text>
<text x="348.7" y="222.7">100Ω</text>
<text x="350.2" y="225.4">82Ω</text>
<text x="362.2" y="222.7">68Ω</text>
<text x="362.2" y="225.4">56Ω</text>
<text x="374.3" y="222.7">47Ω</text>
<text x="374.3" y="225.4">47Ω</text>
<text x="134.2" y="233.1">DISPVCC</text>
<text x="288.6" y="228">2.5V</text>
<text x="288.6" y="230.7">2.6V</text>
<text x="288.6" y="233.4">2.7V</text>
<text x="299.1" y="228">1.5kΩ</text>
<text x="299.1" y="230.7">1.5kΩ</text>
<text x="299.1" y="233.4">1.2kΩ</text>
<text x="312.6" y="228">820Ω</text>
<text x="312.6" y="230.7">680Ω</text>
<text x="312.6" y="233.4">560Ω</text>
<text x="324.6" y="228">330Ω</text>
<text x="324.6" y="230.7">270Ω</text>
<text x="324.6" y="233.4">220Ω</text>
<text x="336.7" y="228">150Ω</text>
<text x="336.7" y="230.7">150Ω</text>
<text x="336.7" y="233.4">120Ω</text>
<text x="350.2" y="228">82Ω</text>
<text x="350.2" y="230.7">68Ω</text>
<text x="350.2" y="233.4">56Ω</text>
<text x="362.2" y="228">56Ω</text>
<text x="362.2" y="230.7">47Ω</text>
<text x="362.2" y="233.4">39Ω</text>
<text x="374.3" y="228">39Ω</text>
<text x="374.3" y="230.7">33Ω</text>
<text x="374.3" y="233.4">27Ω</text>
<text x="288.6" y="236">2.8V</text>
<text x="288.6" y="238.7">2.9V</text>
<text x="299.1" y="236">1.0kΩ</text>
<text x="300.6" y="238.7">820Ω</text>
<text x="312.6" y="236">470Ω</text>
<text x="312.6" y="238.7">390Ω</text>
<text x="324.6" y="236">180Ω</text>
<text x="324.6" y="238.7">150Ω</text>
<text x="336.7" y="236">100Ω</text>
<text x="338.2" y="238.7">82Ω</text>
<text x="350.2" y="236">47Ω</text>
<text x="350.2" y="238.7">39Ω</text>
<text x="362.2" y="236">33Ω</text>
<text x="362.2" y="238.7">27Ω</text>
<text x="374.3" y="236">27Ω</text>
<text x="374.3" y="238.7">18Ω</text>
<text x="40.6" y="243.3">DISPEN</text>
<text x="186" y="241.6">Use JP3 and JP4 to select LED voltage.</text>
<text x="186" y="244.3">If you select 5V and use a 3.3V microcontroller,</text>
<text x="288.6" y="241.4">3.0V</text>
<text x="300.6" y="241.4">560Ω</text>
<text x="312.6" y="241.4">270Ω</text>
<text x="324.6" y="241.4">120Ω</text>
<text x="338.2" y="241.4">56Ω</text>
<text x="350.2" y="241.4">27Ω</text>
<text x="362.2" y="241.4">18Ω</text>
<text x="374.3" y="241.4">15Ω</text>
<text x="84.4" y="251.8">Microchip MIC2005A-1YM5</text>
<text x="186" y="246.9">make sure it can handle the voltage!</text>
<text x="75.3" y="254.8" transform="rotate(-90 75.3 254.8)">R10</text>
<text x="80.1" y="254.5" transform="rotate(-90 80.1 254.5)">10k</text>
<text x="186" y="252.3">Choose R6-R9 values to match the LEDs forward voltage (Vf),</text>
<text x="186" y="254.9">choosen current (If) and supply voltage.</text>
<text x="85.2" y="258.1">Using the MIC2005A as power controller for the display</text>
<text x="85.2" y="260.8">simplifies the switching and adds additional protection.</text>
<text x="186" y="260.3">Use a LED tester or constant current supply to find good uniform</text>
<text x="186" y="262.9">brightness for all four LEDs and. You can use the tables on the</text>
<text x="61.4" y="268.6">GND</text>
<text x="74.1" y="268.6">GND</text>
<text x="85.2" y="266.1">Alternatively, close JP5 to bypass this power controller and</text>
<text x="85.2" y="268.8">implement an alternative one on the controller board.</text>
<text x="186" y="265.6">right side to find a matching resistor value.</text>
</g>
<g font-size="2.1" fill="#757575">
<text x="53" y="49">1</text>
<text x="69" y="49">2</text>
<text x="69" y="59.2">A</text>
<text x="52.6" y="64.2">C</text>
<text x="69" y="64.2">B</text>
<text x="220.3" y="64.2">0@1*2</text>
<text x="231.5" y="65.4">P0</text>
<text x="319.7" y="61.7">1</text>
<text x="325.5" y="62.8">VCCA</text>
<text x="335.2" y="62.8">VCCB</text>
<text x="345.8" y="61.7">8</text>
<text x="69" y="69.3">CASE@1*2</text>
<text x="220.3" y="66.8">1@1*2</text>
<text x="220.3" y="69.3">2@1*2</text>
<text x="220.3" y="71.9">3@1*2</text>
<text x="231.5" y="67.9">P1</text>
<text x="231.5" y="70.4">P2</text>
<text x="319.7" y="66.8">2</text>
<text x="319.7" y="71.9">3</text>
<text x="325.5" y="67.9">SCLA</text>
<text x="335.6" y="67.9">SCLB</text>
<text x="345.8" y="71.9">6</text>
<text x="345.8" y="66.8">7</text>
<text x="231.5" y="73">P3</text>
<text x="319.7" y="76.9">4</text>
<text x="325.5" y="73">SDAA</text>
<text x="335.3" y="73">SDAB</text>
<text x="345.8" y="76.9">5</text>
<text x="325.5" y="78.1">GND</text>
<text x="338.2" y="78.1">EN</text>
<text x="90.8" y="127.7">0@1*2</text>
<text x="90.8" y="130.3">1@1*2</text>
<text x="102" y="128.8">P0</text>
<text x="102" y="131.4">P1</text>
<text x="90.8" y="132.8">2@1*2</text>
<text x="90.8" y="135.3">3@1*2</text>
<text x="90.8" y="137.9">4@1*2</text>
<text x="102" y="133.9">P2</text>
<text x="102" y="136.5">P3</text>
<text x="90.8" y="140.4">5@1*2</text>
<text x="90.8" y="143">6@1*2</text>
<text x="102" y="139">P4</text>
<text x="102" y="141.5">P5</text>
<text x="90.8" y="145.5">7@1*2</text>
<text x="90.8" y="148">8@1*2</text>
<text x="102" y="144.1">P6</text>
<text x="102" y="146.6">P7</text>
<text x="102" y="149.2">P8</text>
<text x="89.6" y="153.1">10@1*2</text>
<text x="89.7" y="155.7">11@1*2</text>
<text x="90.8" y="150.6">9@1*2</text>
<text x="102" y="151.7">P9</text>
<text x="102" y="154.2">P10</text>
<text x="89.6" y="158.2">12@1*2</text>
<text x="89.6" y="160.7">13@1*2</text>
<text x="102" y="156.8">P11</text>
<text x="102" y="159.3">P12</text>
<text x="102" y="161.9">P13</text>
<text x="86" y="231.9">1</text>
<text x="91.9" y="233">VIN</text>
<text x="101.6" y="233">VOUT</text>
<text x="112.2" y="231.9">5</text>
<text x="86" y="236.9">2</text>
<text x="91.9" y="238">GND</text>
<text x="86" y="242">3</text>
<text x="91.9" y="243.1">EN</text>
<text x="101" y="243.1">FAULT</text>
<text x="112.2" y="242">4</text>
</g>
<g font-size="1.8" fill="#f57c10">
<text x="59.7" y="51.4">push</text>
<text x="59.3" y="56">rotate</text>
</g>
<text font-size="1.8" fill="#757575" x="233.4" y="61.3">J2</text>
</svg>
